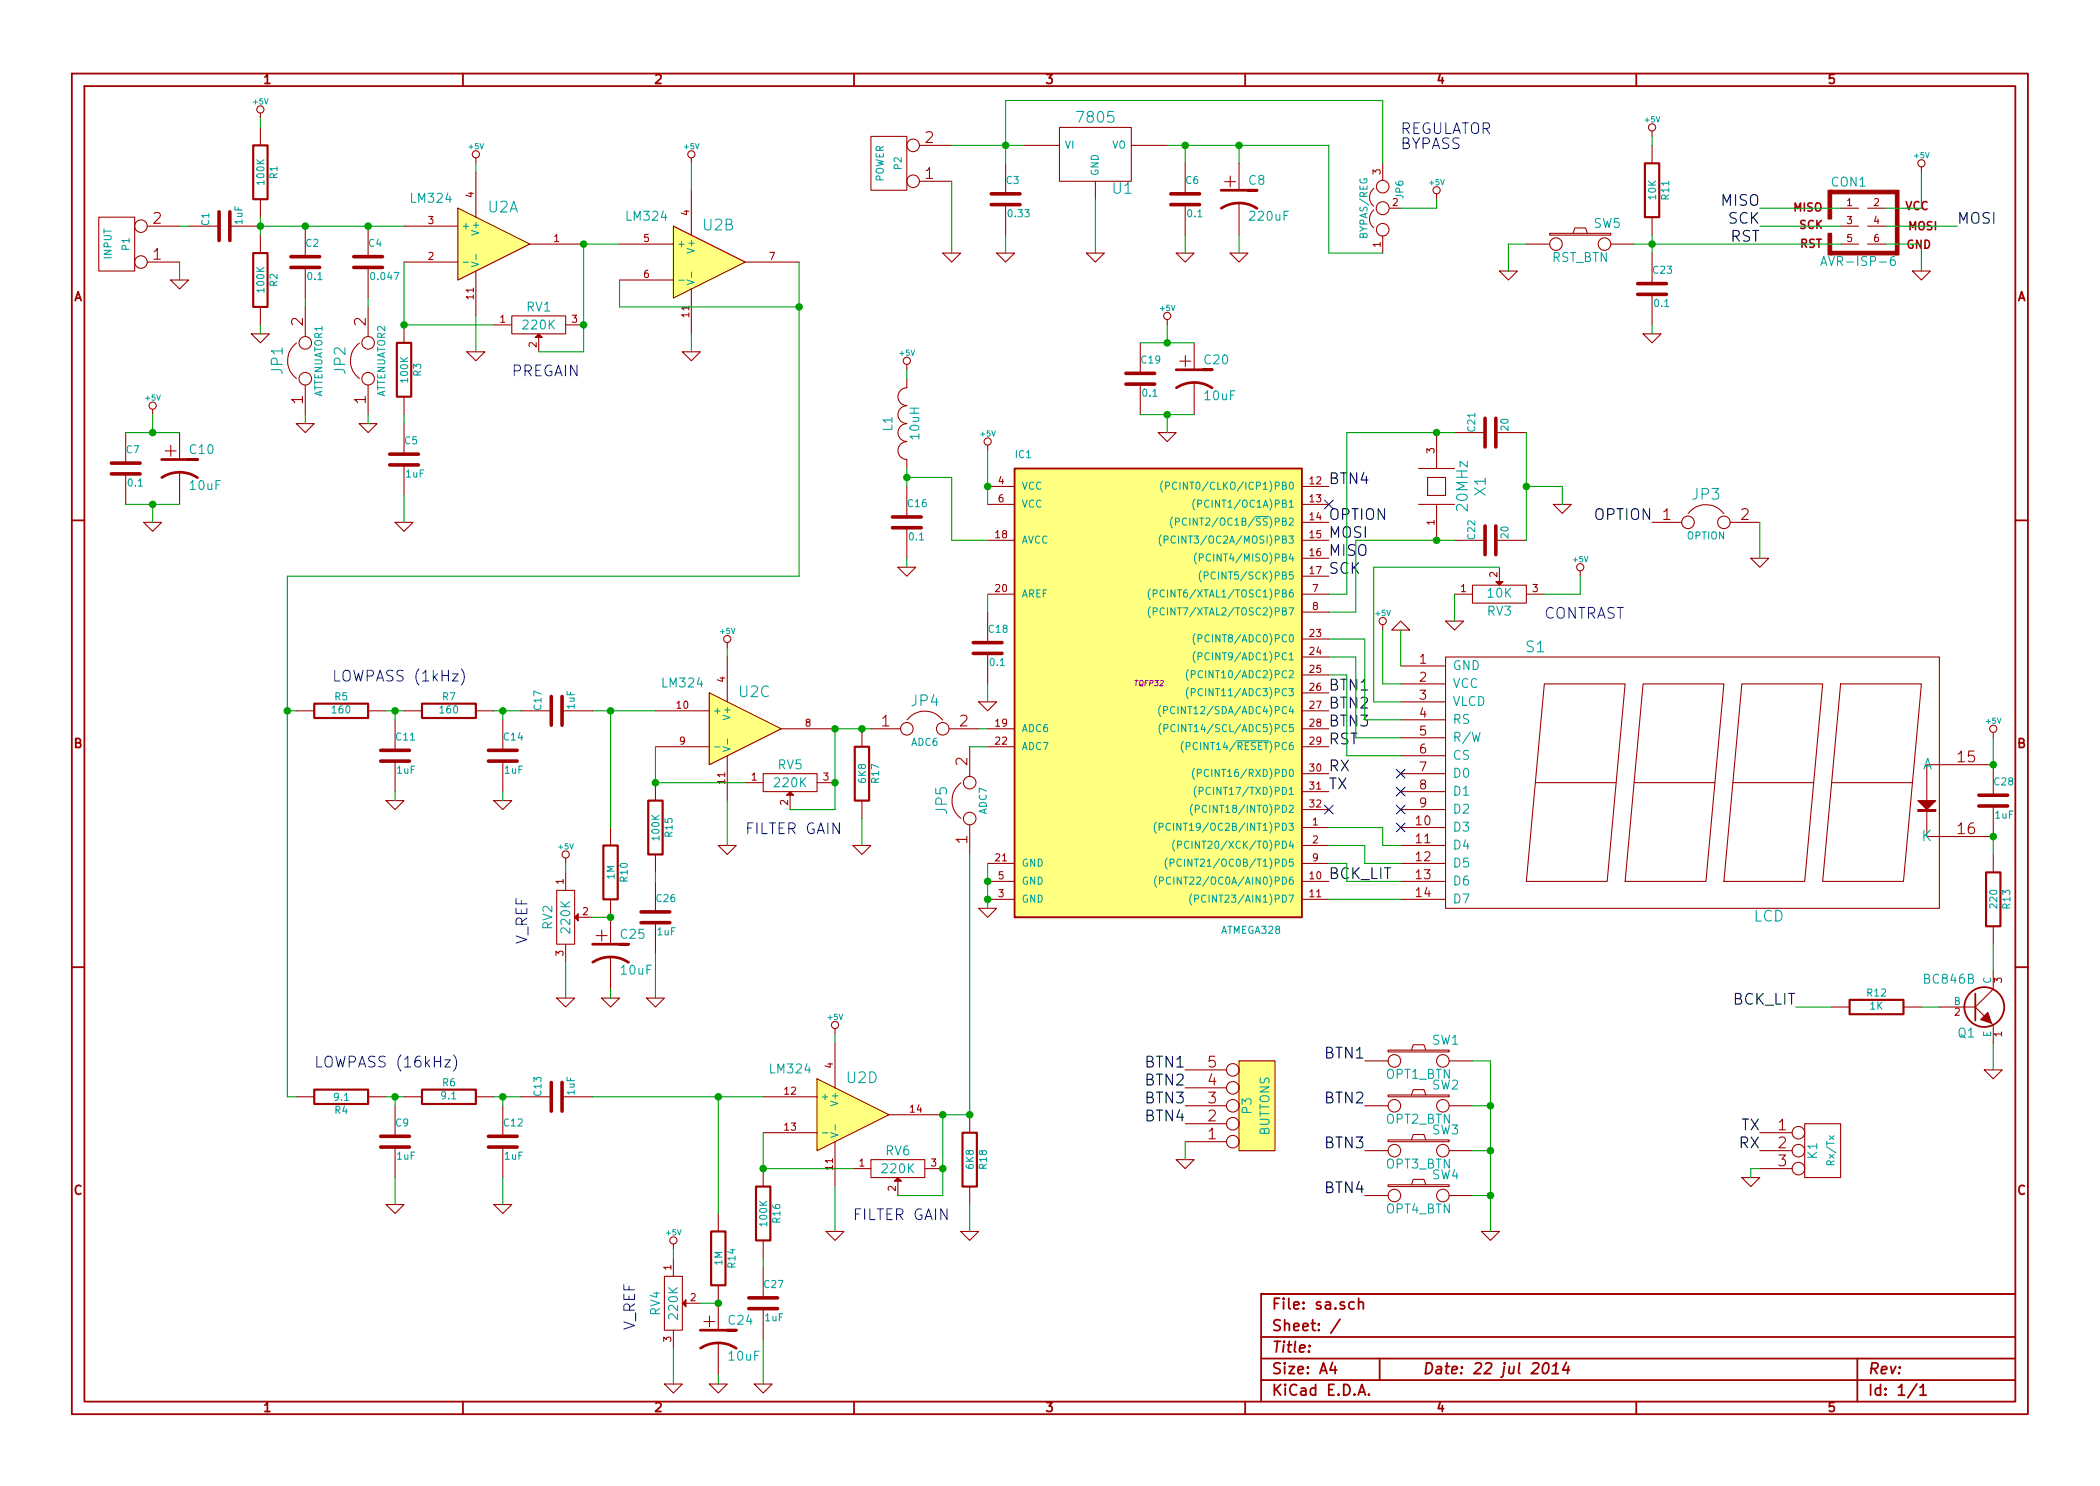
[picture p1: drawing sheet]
<svg xmlns="http://www.w3.org/2000/svg" width="297mm" height="210mm" viewBox="0 0 297 210" stroke-linecap="round" stroke-linejoin="round" font-family="sans-serif">
<g fill="none" stroke="#a00000" stroke-width=".25">
<path d="M10.2 10.4h276.6v189.7h-276.6zM11.9 12.2h273.2v186.1h-273.2zM65.5 10.4v1.8M120.8 10.4v1.8M176.1 10.4v1.8M231.4 10.4v1.8M10.2 73.6h1.7M143.5 66.3h40.6v63.5h-40.6zM285.1 73.6h1.7M10.2 136.8h1.7M285.1 136.8h1.7M279.4 140.6v3.8"/>
<path d="M65.5 198.3v1.8M120.8 198.3v1.8M176.1 198.3v1.8M178.4 189.2h106.7M178.4 195.3h106.7M178.4 192.2h106.7M185.2 190.4h.1l-.1 .1v-.1v.1M188.5 192.8l-.4 1h1M188.8 193.3v1.1M189.5 186.7l-1.3 1.9M191.5 184.3a.48 .48 0 0 0-.6 0l-.1 .6a.48 .48 0 0 0 .7 .2M192.1 197.4l.5-1.5 .5 1.5"/>
<path d="M192.2 184.3a.38 .38 0 0 1 .6 .1v.8M192.2 183.7v1.5M192.3 197h.7M193.6 197.3h.1l-.1 .1-.1-.1h.1v.1M195.1 192.2v3.1M218.4 193a.35 .35 0 0 1 .4-.2 .35 .35 0 0 1 .2 .3 .87 .87 0 0 1-.5 1.3l-.2-.1a1.14 1.14 0 0 1 .1-1.3zM219.5 194.4h.9M219.7 193.3l.5-.5-.2 1.6M221.6 192.8l-.6 1h1M221.8 193.3l-.1 1.1M231.4 198.3v1.8M262.7 192.2v6.1"/>
<path d="M271.1 195.8l-1.3 2M271.6 196.3l.4-.4v1.5M271.6 197.4h.9M285.1 183.1h-106.7v15.2"/>
<circle cx="280.7" cy="142.5" r="2.82"/>
</g>
<g fill="none" stroke="#a00000" stroke-width=".15">
<path d="M36.8 16v.8M36.8 18v2.6M123.2 19.3h5.1v7.6h-5.1zM149.9 18h10.1v7.6h-10.1zM233.7 18.5v.8M14 30.7h5v7.6h-5zM20.8 37.1h4.6M20.8 32h4.6M24.1 39.6h2.6l-1.3 1.3zM26.7 32h4.3M32.5 32h4.3M36.8 28.2v2.5"/>
<path d="M36.8 33.3v2.5M43.2 32v4.3M43.2 37.8v4.4M52.1 32v4.3M52.1 37.8v4.4M57.1 37.1h7.7M57.1 32h7.7M64.8 29.5l10.1 5-10.1 5.1zM67.3 22.3v.8M67.3 24.4v6.3M67.3 38.3v6.4M74.9 34.5h7.6"/>
<path d="M87.6 34.5h7.6M87.6 39.6h7.6M95.2 32l10.2 5.1-10.2 5.1zM97.8 22.3v.8M97.8 26.9v6.4M105.4 37.1h7.6M130 20.6h4.6M130 25.6h4.6M133.3 35.8h2.6l-1.3 1.3zM141 35.8h2.5l-1.3 1.3zM142.2 23.1v4.3M142.2 29v4.3"/>
<path d="M144.8 20.6h5.1M153.7 35.8h2.5l-1.3 1.3zM154.9 25.6v2.6M160 20.6h5.1M166.4 35.8h2.5l-1.3 1.3zM167.6 23.1v4.3M167.6 29v4.3M174 35.8h2.5l-1.2 1.3zM175.3 23.1v3.8M175.3 28.7v4.6M194.3 29.7a1.62 1.62 0 0 0 0 2.5M194.3 26.7a1.62 1.62 0 0 0 0 2.5"/>
<path d="M195.6 23.1v2.4M195.6 33.4v2.4M203.2 27.4v.8M212.1 38.3h2.5l-1.2 1.3zM215.9 34.5h3.3M219.2 33h8.6v.3h-8.6zM222.5 33l.3-.7h1.5l.2 .7M227.8 34.5h3.3M233.7 20.6v2.5M233.7 30.7v2.6M233.7 35.8v4.3M260.3 32h2.6"/>
<path d="M260.3 29.5h2.6M260.3 34.5h2.6M264.2 32h2.5M264.2 29.5h2.5M264.2 34.5h2.5M270.5 38.3h2.5l-1.2 1.3zM271.8 23.6v.8M21.6 57.9v.8M35.6 47.2h2.5l-1.3 1.3zM36.8 43.4v2.6M41.9 59.9h2.5l-1.2 1.3zM41.9 48.5a3.2 3.2 0 0 0 0 5.1"/>
<path d="M43.2 43.4v4.2M43.2 54.5v4.2M50.8 59.9h2.5l-1.2 1.3zM50.8 48.5a3.2 3.2 0 0 0 0 5.1M52.1 43.4v4.2M52.1 54.5v4.2M57.1 46v2.5M57.1 56.1v2.6M57.1 59.9v4.4M66 49.8h2.6l-1.3 1.2zM69.8 46h2.6M72.4 44.7h7.6v2.5h-7.6z"/>
<path d="M76.2 47.7v2.1M80 46h2.5M96.5 49.8h2.6l-1.3 1.2zM97.8 40.9v6.3M128.3 59.9a1.26 1.26 0 0 0-1.3 1.3 1.26 1.26 0 0 0 1.3 1.3M128.3 57.4a1.26 1.26 0 0 0-1.3 1.3 1.26 1.26 0 0 0 1.3 1.2M128.3 53.6v1.3a1.26 1.26 0 0 0-1.3 1.2 1.26 1.26 0 0 0 1.3 1.3M128.3 51.6v.7M161.3 48.5v4.3M161.3 54.4v4.3M165.1 45.2v.8M168.9 48.5v3.8"/>
<path d="M168.9 54.1v4.6M232.4 47.2h2.5l-1.2 1.3zM233.7 41.7v4.3M17.8 61.2v4.3M17.8 67.1v4.3M20.3 73.9h2.6l-1.3 1.3zM25.4 61.2v3.8M25.4 66.8v4.6M55.9 73.9h2.5l-1.3 1.3zM57.1 65.8v4.3M128.3 62.5a1.26 1.26 0 0 0-1.3 1.2 1.26 1.26 0 0 0 1.3 1.3M128.3 65v1.3"/>
<path d="M128.3 68.8v4.3M128.3 74.7v4.3M139.7 63v.7M139.7 68.8h3.8M139.7 71.4h3.8M139.7 76.4h3.8M163.8 61.2h2.6l-1.3 1.3zM184.1 68.8h3.9M184.1 71.4h3.9M184.1 73.9h3.9M184.1 76.4h3.9M184.1 79h3.9"/>
<path d="M200.7 71.4h5M200.7 66.3h5M201.9 67.6h2.6v2.5h-2.6zM203.2 61.2v5.1M203.2 71.4v5M205.7 76.4h4.4M205.7 61.2h4.4M211.6 76.4h4.3M211.6 61.2h4.3M219.7 71.4h2.5l-1.2 1.2zM233.7 73.9h4.2M238.8 72.6a3.2 3.2 0 0 1 5 .1"/>
<path d="M244.7 73.9h4.2M247.6 79h2.6l-1.3 1.3zM100.3 98l10.2 5.1-10.2 5.1zM102.9 90.9v.8M102.9 93v6.3M127 80.3h2.5l-1.2 1.2zM138.4 99.3h2.6l-1.3 1.3zM139.7 84.1h3.8M139.7 86.6v4.3M139.7 92.5v4.3M184.1 84.1h3.9M184.1 86.6h3.9"/>
<path d="M184.1 90.4h3.9M184.1 93h3.9M184.1 95.5h3.9M184.1 98h3.9M184.1 81.5h3.9M195.6 88.4v.7M196.8 89.1l1.3-1.2 1.3 1.2zM198.1 94.2h6.4M198.1 96.8h6.4M198.1 99.3h6.4M204.5 93h69.8v35.5h-69.8zM204.5 87.9h2.5l-1.3 1.2z"/>
<path d="M205.7 84.1h2.6M208.3 82.8h7.6v2.5h-7.6zM212.1 80.3v2M215.9 84.1h2.5M218.4 96.8h11.5l-2.6 27.9h-11.4zM223.5 80.8v.7M232.4 96.8h11.4l-2.5 27.9h-11.4zM246.4 96.8h11.4l-2.5 27.9h-11.5zM260.3 96.8h11.5l-2.6 27.9h-11.4zM41.9 100.6h2.5M52.1 100.6h2.5M54.6 113.3h2.5l-1.2 1.2z"/>
<path d="M55.9 101.8v4.4M55.9 107.7v4.3M57.1 100.6h2.6M67.3 100.6h2.5M69.8 113.3h2.6l-1.3 1.2zM71.1 101.8v4.4M71.1 107.7v4.3M73.7 100.6h4.3M79.5 100.6h4.3M86.4 117.1v2.5M92.7 105.7h7.6M92.7 100.6h7.6"/>
<path d="M92.7 110.7v2.6M101.6 119.6h2.5l-1.2 1.3zM102.9 106.9v6.4M105.4 110.7h2.5M107.9 109.5h7.7v2.5h-7.7zM110.5 103.1h7.6M111.8 112.5v2M115.6 110.7h2.5M120.6 119.6h2.6l-1.3 1.3zM121.9 103.1v2.6M121.9 113.3v2.5M123.2 103.1h4.2"/>
<path d="M128.3 101.8a3.2 3.2 0 0 1 5 .1M134.2 103.1h4.2M135.9 110.8a3.2 3.2 0 0 0 0 5M137.2 105.7v4.1M137.2 116.7v4.2M139.7 105.7h3.8M139.7 103.1h3.8M184.1 109.5h3.9M184.1 112h3.9M184.1 114.5h3.9M184.1 117.1h3.9M184.1 119.6h3.9"/>
<path d="M184.1 105.7h3.9M184.1 100.6h3.9M184.1 103.1h3.9M198.1 101.8h6.4M198.1 104.4h6.4M198.1 106.9h6.4M198.1 109.5h6.4M198.1 112h6.4M198.1 114.5h6.4M198.1 117.1h6.4M198.1 119.6h6.4M217.2 110.7h11.4"/>
<path d="M231.1 110.7h11.5M245.1 110.7h11.4M259.1 110.7h11.4M281.9 114v4.4h-9.4v-3.6M281.9 112.5v-4.3h-9.4v5.1M281.9 103.6v.8M78.7 126h2.6v7.6h-2.6zM80 121.4v.8M80 123.4v2.6M80 133.6v2.5M81.8 129.8h2M86.4 127.2v6.4"/>
<path d="M86.4 135.4v4.5M92.7 120.9v2.5M92.7 124.7v4.3M92.7 130.6v4.3M138.4 128.5h2.6l-1.3 1.3zM139.7 122.2h3.8M139.7 124.7h3.8M139.7 127.2h3.8M184.1 122.2h3.9M184.1 124.7h3.9M184.1 127.2h3.9M198.1 122.2h6.4"/>
<path d="M198.1 124.7h6.4M198.1 127.2h6.4M281.9 137.4v2.5l-2.5 2.6M281.9 120.9v2.5M281.9 131.1v2.5M41.9 155.2h2.5M52.1 155.2h2.5M55.9 156.5v4.3M57.1 155.2h2.6M67.3 155.2h2.5M71.1 156.5v4.3M73.7 155.2h4.3"/>
<path d="M78.7 141.2h2.6l-1.3 1.3zM79.5 155.2h4.3M85.1 141.2h2.5l-1.2 1.3zM91.4 141.2h2.6l-1.3 1.3zM107.9 155.2h7.7M115.6 152.6l10.1 5.1-10.1 5.1zM118.1 145.5v.8M118.1 147.6v6.3M125.7 157.7h7.6M137.2 157.7v2.6M167.6 156.5h5.9M167.6 159h5.9"/>
<path d="M167.6 153.9h5.9M167.6 151.4h5.9M175.3 150.1h5v12.7h-5zM193 150.1h3.3M193 156.5h3.3M196.3 148.6h8.7v.2h-8.7zM196.3 154.9h8.7v.3h-8.7zM199.6 148.6l.3-.8h1.5l.3 .8M199.6 154.9l.3-.7h1.5l.3 .7M205 150.1h3.3M205 156.5h3.3M255.3 159h5v7.6h-5z"/>
<path d="M259.1 142.5h2.5M269.2 142.5h2.6M274.3 142.5h5.1M279.4 142.5l1.3 1.3M280.7 151.4h2.5l-1.3 1.2zM281.7 144.8l.2 .2v2.6M54.6 170.4h2.5l-1.2 1.3zM55.9 162.3v4.3M69.8 170.4h2.6l-1.3 1.3zM71.1 162.3v4.3M95.2 176v.8M95.2 178v2.6"/>
<path d="M101.6 171.7v2.5M107.9 160.3h7.7M107.9 165.3v2.6M107.9 175.5v2.5M107.9 179.3v4.3M116.8 174.2h2.6l-1.3 1.3zM118.1 161.5v6.4M120.6 165.3h2.6M123.2 164.1h7.6v2.5h-7.6zM127 167.1v2.1M130.8 165.3h2.5M135.9 174.2h2.5l-1.2 1.3z"/>
<path d="M137.2 167.9v2.5M166.4 164.1h2.5l-1.3 1.2zM167.6 161.5h5.9M193 162.8h3.3M193 169.2h3.3M196.3 161.3h8.7v.2h-8.7zM196.3 167.6h8.7v.3h-8.7zM199.6 161.3l.3-.8h1.5l.3 .8M199.6 167.6l.3-.7h1.5l.3 .7M205 162.8h3.3M205 169.2h3.3M209.5 174.2h2.6l-1.3 1.3z"/>
<path d="M246.4 166.6h2.5l-1.3 1.3zM248.9 162.8h4.6M248.9 160.3h4.6M248.9 165.3h4.6M94 180.6h2.5v7.6h-2.5zM94 195.8h2.5l-1.3 1.3zM95.2 188.2v2.5M97 184.4h2.1M100.3 195.8h2.6l-1.3 1.3zM101.6 181.9v6.3M101.6 190v4.6M106.7 195.8h2.5l-1.3 1.3z"/>
<path d="M107.9 185.2v4.3"/>
<circle cx="36.8" cy="15.5" r=".51"/>
<circle cx="233.7" cy="18" r=".51"/>
<circle cx="19.9" cy="32" r=".89"/>
<circle cx="19.9" cy="37.1" r=".89"/>
<circle cx="67.3" cy="21.8" r=".51"/>
<circle cx="97.8" cy="21.8" r=".51"/>
<circle cx="129.2" cy="20.6" r=".89"/>
<circle cx="129.2" cy="25.6" r=".89"/>
<circle cx="195.6" cy="29.5" r=".91"/>
<circle cx="195.6" cy="26.4" r=".89"/>
<circle cx="195.6" cy="32.5" r=".89"/>
<circle cx="203.2" cy="26.9" r=".51"/>
<circle cx="220.1" cy="34.5" r=".89"/>
<circle cx="226.9" cy="34.5" r=".89"/>
<circle cx="271.8" cy="23.1" r=".51"/>
<circle cx="21.6" cy="57.4" r=".51"/>
<circle cx="43.2" cy="48.5" r=".89"/>
<circle cx="43.2" cy="53.6" r=".89"/>
<circle cx="52.1" cy="53.6" r=".89"/>
<circle cx="52.1" cy="48.5" r=".89"/>
<circle cx="128.3" cy="51" r=".51"/>
<circle cx="165.1" cy="44.7" r=".51"/>
<circle cx="139.7" cy="62.5" r=".51"/>
<circle cx="238.8" cy="73.9" r=".89"/>
<circle cx="243.8" cy="73.9" r=".89"/>
<circle cx="102.9" cy="90.4" r=".51"/>
<circle cx="195.6" cy="87.9" r=".51"/>
<circle cx="223.5" cy="80.3" r=".51"/>
<circle cx="128.3" cy="103.1" r=".89"/>
<circle cx="133.3" cy="103.1" r=".89"/>
<circle cx="137.2" cy="115.8" r=".89"/>
<circle cx="137.2" cy="110.7" r=".89"/>
<circle cx="281.9" cy="103.1" r=".51"/>
<circle cx="80" cy="120.9" r=".51"/>
<circle cx="118.1" cy="145" r=".51"/>
<circle cx="174.4" cy="156.5" r=".89"/>
<circle cx="174.4" cy="153.9" r=".89"/>
<circle cx="174.4" cy="151.4" r=".89"/>
<circle cx="174.4" cy="159" r=".89"/>
<circle cx="197.2" cy="156.5" r=".89"/>
<circle cx="197.2" cy="150.1" r=".89"/>
<circle cx="204.1" cy="156.5" r=".89"/>
<circle cx="204.1" cy="150.1" r=".89"/>
<circle cx="95.3" cy="175.5" r=".51"/>
<circle cx="174.4" cy="161.5" r=".89"/>
<circle cx="197.2" cy="169.2" r=".89"/>
<circle cx="197.2" cy="162.8" r=".89"/>
<circle cx="204.1" cy="162.8" r=".89"/>
<circle cx="204.1" cy="169.2" r=".89"/>
<circle cx="254.4" cy="160.3" r=".89"/>
<circle cx="254.4" cy="162.8" r=".89"/>
<circle cx="254.4" cy="165.3" r=".89"/>
</g>
<g fill="#a00000" stroke="#a00000" stroke-width=".15">
<path d="M271.3 113.3h2.5l-1.3 1.2z"/>
<path d="M271.3 114.5h2.5v.3h-2.5z"/>
<path d="M259 35.6h9.4v.5h-9.4z"/>
<path d="M259 26.9h9.1v.5h-9.1z"/>
<path d="M258.6 33h.5v3.1h-.5z"/>
<path d="M258.6 26.9h.5v4.1h-.5z"/>
<path d="M268.1 26.9h.5v9.2h-.5z"/>
<path d="M211.6 82.3h1l-.5 .5z"/>
<path d="M280.2 144.3l1-1 .5 1.5z"/>
<path d="M75.7 47.7l.5-.5 .5 .5z"/>
<path d="M96.5 184.4l.5-.5v1z"/>
<path d="M126.5 167.1l.5-.5 .5 .5z"/>
<path d="M81.3 129.8l.5-.5v1z"/>
<path d="M111.3 112.5l.5-.5 .5 .5z"/>
</g>
<g fill="#ffff80" stroke="#ffff80" stroke-width=".25">
<path d="M143.5 66.3h40.6v63.5h-40.6z"/>
<path d="M175.3 150.1h5v12.7h-5z"/>
<path d="M64.8 29.5l10.1 5-10.1 5.1z"/>
<path d="M115.6 152.6l10.1 5.1-10.1 5.1z"/>
<path d="M100.3 98l10.2 5.1-10.2 5.1z"/>
<path d="M95.2 32l10.2 5.1-10.2 5.1z"/>
</g>
<g fill="none" stroke="#00a0a0" stroke-width=".15">
<path d="M65.5 37.1h.8M66.7 37.1l1 .3-1 .3M67.3 36v.7M96 39.6h.8M97.2 39.6l1 .3-1 .4M97.8 38.5v.8M257.6 37.6l.4-1.3 .4 1.3M257.7 37.2h.6M268 36.3a.51 .51 0 0 0-.6 .5v.5l.1 .2 .4 .1 .1-.2 .1-.4-.2-.2h-.3l-.2 .2M164.3 75.7a1.2 1.2 0 0 0 0 1.5M164.5 68.1a1.2 1.2 0 0 0 0 1.5M164.7 76.4l.5-.1v-.1v-.3l-.5-.1v1.1"/>
<path d="M164.9 68.8l.5-.1v-.1v-.3l-.5-.1v1M165.9 73.1a1.2 1.2 0 0 0 0 1.6M166.2 75.9a.4 .4 0 0 0-.5 0 .4 .4 0 0 0-.1 .5 .37 .37 0 0 0 .2 .4 .37 .37 0 0 0 .4 0M166.3 73.8h.5v-.1v-.4h-.5v1M166.4 68.3a.4 .4 0 0 0-.5 0 .4 .4 0 0 0-.1 .5 .37 .37 0 0 0 .2 .4 .37 .37 0 0 0 .4-.1M167.8 73.4a.4 .4 0 0 0-.5 0 .4 .4 0 0 0-.1 .5 .37 .37 0 0 0 .2 .4 .37 .37 0 0 0 .4-.1M169 70.6a1.2 1.2 0 0 0 0 1.6M169.2 78.2a1.2 1.2 0 0 0 0 1.6M169.4 71.3l.5-.1 .1-.1-.1-.3h-.5v1M169.6 78.9h.5l.1-.2-.1-.3h-.5v1M162.7 83.3a1.2 1.2 0 0 0 0 1.6M162.7 85.8a1.2 1.2 0 0 0 0 1.6"/>
<path d="M163.1 84l.5-.1 .1-.1-.1-.3h-.5v1M163.1 86.5h.5l.1-.1-.1-.4h-.5v1M164.2 99.8a1.2 1.2 0 0 0 0 1.6M168.1 94.7a1.2 1.2 0 0 0 0 1.6M168.1 97.3a1.2 1.2 0 0 0 0 1.5M168.5 95.4h.5l.1-.2-.1-.3h-.5v1M168.5 98l.5-.1 .1-.1-.1-.3-.5-.1v1M169.1 89.7a1.2 1.2 0 0 0 0 1.5M169.1 92.2a1.2 1.2 0 0 0 0 1.5M169.5 90.3h.5v-.1v-.3l-.5-.1v1M169.5 92.9l.5-.1v-.1v-.3l-.5-.1v1.1M169.9 80.8a1.2 1.2 0 0 0 0 1.5"/>
<path d="M170.3 81.5l.5-.1 .1-.1-.1-.3-.5-.1v1M101.1 105.7h.8M102.3 105.7l1 .3-1 .3M102.9 104.5v.8M163.6 116.3a1.2 1.2 0 0 0 0 1.6M164 117h.4l.1-.2-.1-.3h-.4v1M164.2 102.4a1.2 1.2 0 0 0 0 1.5M164.6 100.5h.5l.1-.2-.1-.3h-.5v1M164.6 103h.5l.1-.1-.1-.3-.5-.1v1M165.5 116.6a.4 .4 0 0 0-.5 0 .4 .4 0 0 0-.1 .5 .37 .37 0 0 0 .2 .3 .37 .37 0 0 0 .4 0M166.2 118.9a1.2 1.2 0 0 0 0 1.5M166.2 100.1a.4 .4 0 0 0-.5 0 .4 .4 0 0 0-.1 .5 .37 .37 0 0 0 .1 .3 .37 .37 0 0 0 .5 0"/>
<path d="M166.2 102.6a.4 .4 0 0 0-.5 0 .4 .4 0 0 0-.1 .5 .37 .37 0 0 0 .2 .4 .37 .37 0 0 0 .4-.1M166.6 119.6l.5-.1v-.1v-.3l-.5-.1v1M167.4 104.9a1.2 1.2 0 0 0 0 1.5M167.8 105.6l.5-.1 .1-.1-.1-.3-.5-.1v1.1M168.1 119.1a.4 .4 0 0 0-.5 0 .4 .4 0 0 0-.1 .5 .37 .37 0 0 0 .2 .4 .37 .37 0 0 0 .4-.1M168.7 113.8a1.2 1.2 0 0 0 0 1.5M169 108.7a1.2 1.2 0 0 0 0 1.6M169.1 114.5l.5-.1v-.1v-.3l-.5-.1v1.1M169.2 111.2a1.2 1.2 0 0 0 0 1.6M169.4 109.4l.4-.1 .1-.1-.1-.3h-.4v1M169.6 111.9h.5l.1-.1-.1-.4h-.5v1M174.9 104.8h4.6"/>
<path d="M163.6 123.9a1.2 1.2 0 0 0 0 1.6M164 124.6h.5l.1-.1-.1-.4h-.5v1M165.1 121.4a1.2 1.2 0 0 0 0 1.6M165.5 122.1l.5-.1 .1-.1-.1-.3h-.5v1M165.6 124.2a.4 .4 0 0 0-.5 0 .4 .4 0 0 0-.1 .5 .37 .37 0 0 0 .2 .4 .37 .37 0 0 0 .4-.1M167.1 121.7a.4 .4 0 0 0-.5 0 .4 .4 0 0 0-.1 .4 .37 .37 0 0 0 .2 .4 .37 .37 0 0 0 .4 0M168.6 126.5a1.2 1.2 0 0 0 0 1.5M169 127.2l.5-.1v-.1v-.3l-.5-.1v1.1M118.1 159.2v.7M116.3 160.3h.8M117.5 160.3l1 .3-1 .3"/>
</g>
<g fill="none" stroke="#a00000" stroke-width=".51">
<path d="M31 30v4M32.5 30v4M41.1 37.8h4.1M41.1 36.3h4.1M50 37.8h4.1M50 36.3h4.1M140.2 29h4.1M140.2 27.4h4.1M165.6 29h4.1M165.6 27.4h4.1M159.3 54.4h4M159.3 52.8h4"/>
<path d="M210.1 59.2v4M211.6 59.2v4M231.6 41.7h4.1M231.6 40.1h4.1M15.7 67.1h4.1M15.7 65.5h4.1M55.1 65.8h4.1M55.1 64.3h4.1M126.2 74.7h4.1M126.2 73.1h4.1M210.1 74.4v4.1M211.6 74.4v4.1"/>
<path d="M78 98.5v4.1M79.5 98.5v4.1M137.7 92.5h4M137.7 90.9h4M53.8 107.7h4.1M53.8 106.2h4.1M69.1 107.7h4.1M69.1 106.2h4.1M279.9 114h4.1M279.9 112.5h4.1M90.7 130.6h4M90.7 129h4"/>
<path d="M78 153.2v4M79.5 153.2v4M53.8 162.3h4.1M53.8 160.8h4.1M69.1 162.3h4.1M69.1 160.8h4.1M105.9 185.2h4.1M105.9 183.6h4.1"/>
</g>
<g fill="none" stroke="#a00000" stroke-width=".3">
<path d="M35.8 35.8h2v7.6h-2zM35.8 20.6h2v7.6h-2zM232.7 23.1h2v7.6h-2zM56.1 48.5h2.1v7.6h-2.1zM44.4 99.6h7.7v2h-7.7zM59.7 99.6h7.6v2h-7.6zM85.3 119.6h2.1v7.6h-2.1zM91.7 113.3h2v7.6h-2zM120.9 105.7h2v7.6h-2zM280.9 123.4h2.1v7.7h-2.1zM44.4 154.2h7.7v2h-7.7zM59.7 154.2h7.6v2h-7.6z"/>
<path d="M261.6 141.5h7.6v2h-7.6zM100.6 174.2h2v7.7h-2zM106.9 167.9h2.1v7.6h-2.1zM136.1 160.3h2.1v7.6h-2.1z"/>
</g>
<path d="M172.7 26.9h5.1h-1.3M172.7 29.5a4.6 4.6 0 0 1 5.1 0M166.4 52.3h5h-1.2M166.4 54.9a4.6 4.6 0 0 1 5 0M22.9 65h5h-1.2M22.9 67.6a4.6 4.6 0 0 1 5 0M83.8 133.6h5.1h-1.3M83.8 136.1a4.6 4.6 0 0 1 5.1 .1M99.1 188.2h5h-1.2M99.1 190.7a4.6 4.6 0 0 1 5 .1" fill="none" stroke="#a00000" stroke-width=".38"/>
<path d="M65.3 94.6a1.75 1.75 0 0 1 0 2.3M62.9 150h.8l-.8 1h.8M64.2 149.2a1.75 1.75 0 0 1 0 2.4" fill="none" stroke="#00f" stroke-width=".15"/>
<g fill="none" stroke="#00a000" stroke-width=".15">
<path d="M36.8 16.8v1.2M233.7 19.3v1.3M25.4 37.1v2.5M25.4 32h1.3M36.8 32h20.3M36.8 30.7v2.6M57.1 37.1v8.9h12.7M67.3 23.1v1.3M87.6 34.5h-5.1v15.3h-6.3M87.6 39.6v3.8h25.4M97.8 23.1v3.8M113 37.1v44.4h-72.4v73.7h1.3"/>
<path d="M134.6 20.6h10.2M134.6 25.6v10.2M142.2 23.1v-8.9h53.4v8.9M142.2 33.3v2.5M154.9 28.2v7.6M165.1 20.6h22.9v15.2h7.6M167.6 20.6v2.5M167.6 33.3v2.5M175.3 20.6v2.5M175.3 33.3v2.5M203.2 28.2v1.3h-5.1M215.9 34.5h-2.5v3.8"/>
<path d="M231.1 34.5h29.2M233.7 33.3v2.5M248.9 29.5h11.4M248.9 32h11.4M266.7 34.5h5.1v3.8M266.7 32h10.2M271.8 24.4v5.1h-5.1M21.6 58.7v2.5M36.8 46v1.2M43.2 42.2v1.2M43.2 58.7v1.2M52.1 42.2v1.2"/>
<path d="M52.1 58.7v1.2M57.1 58.7v1.2M67.3 44.7v5.1M97.8 47.2v2.6M128.3 52.3v1.3M161.3 48.5h7.6M161.3 58.7h7.6M165.1 46v2.5M165.1 58.7v2.5M233.7 46v1.2M17.8 61.2h7.6M17.8 71.4h7.6"/>
<path d="M21.6 71.4v2.5M57.1 70.1v3.8M128.3 66.3v2.5M128.3 79v1.3M128.3 67.6h6.3v8.8h5.1M139.7 63.7v7.7M205.7 76.4h-13.9v10.2h-3.8M205.7 61.2h-15.2v22.9h-2.5M215.9 61.2v15.2M215.9 68.8h5.1v2.6M248.9 73.9v5.1M102.9 91.7v1.3"/>
<path d="M139.7 84.1v2.5M139.7 96.8v2.5M188 90.4h5v11.4h5.1M188 93h3.8v11.4h6.3M188 95.5h2.5v11.4h7.6M195.6 89.1v7.7h2.5M198.1 89.1v5.1M205.7 84.1v3.8M212.1 80.3h-17.8v19h3.8M223.5 81.5v2.6h-5.1M40.6 100.6h1.3M54.6 100.6h2.5"/>
<path d="M55.9 100.6v1.2M55.9 112v1.3M69.8 100.6h3.9M71.1 100.6v1.2M71.1 112v1.3M83.8 100.6h8.9M86.4 100.6v16.5M92.7 105.7v5h12.7M102.9 113.3v6.3M121.9 115.8v3.8M123.2 103.1h-5.1v11.4h-6.3M137.2 105.7h2.5"/>
<path d="M138.4 103.1h1.3M188 117.1h7.6v2.5h2.5M188 119.6h5v2.6h5.1M281.9 104.4v3.8M281.9 118.4v2.5M80 122.2v1.2M80 136.1v5.1M83.8 129.8h2.6M86.4 139.9v1.3M92.7 123.4v1.3M92.7 134.9v6.3M137.2 120.9v36.8h-3.9v11.5h-6.3"/>
<path d="M139.7 122.2v6.3M188 127.2h10.1M190.5 124.7h7.6M281.9 133.6v3.8M54.6 155.2h2.5M55.9 155.2v1.3M69.8 155.2h3.9M71.1 155.2v1.3M83.8 155.2h24.1M101.6 155.2v16.5M118.1 146.3v1.3M208.3 150.1h2.5v24.1"/>
<path d="M208.3 156.5h2.5M254 142.5h5.1M271.8 142.5h2.5M281.9 147.6v3.8M55.9 166.6v3.8M71.1 166.6v3.8M95.2 176.8v1.2M107.9 160.3v5h12.7M107.9 178v1.3M118.1 167.9v6.3M137.2 170.4v3.8M167.6 161.5v2.6"/>
<path d="M208.3 162.8h2.5M208.3 169.2h2.5M248.9 165.3h-1.3v1.3M95.2 190.7v5.1M99.1 184.4h2.5M101.6 194.6v1.2M107.9 189.5v6.3"/>
</g>
<g fill="#00a000" stroke="#00a000" stroke-width=".25">
<circle cx="139.7" cy="124.7" r=".41"/>
<circle cx="139.7" cy="127.2" r=".41"/>
<circle cx="139.7" cy="68.8" r=".41"/>
<circle cx="128.3" cy="67.6" r=".41"/>
<circle cx="233.7" cy="34.5" r=".41"/>
<circle cx="210.8" cy="156.5" r=".41"/>
<circle cx="210.8" cy="162.8" r=".41"/>
<circle cx="203.2" cy="61.2" r=".41"/>
<circle cx="203.2" cy="76.4" r=".41"/>
<circle cx="215.9" cy="68.8" r=".41"/>
<circle cx="142.2" cy="20.6" r=".41"/>
<circle cx="175.3" cy="20.6" r=".41"/>
<circle cx="167.6" cy="20.6" r=".41"/>
<circle cx="165.1" cy="48.5" r=".41"/>
<circle cx="165.1" cy="58.7" r=".41"/>
<circle cx="21.6" cy="61.2" r=".41"/>
<circle cx="21.6" cy="71.4" r=".41"/>
<circle cx="43.2" cy="32" r=".41"/>
<circle cx="55.9" cy="155.2" r=".41"/>
<circle cx="55.9" cy="100.6" r=".41"/>
<circle cx="71.1" cy="100.6" r=".41"/>
<circle cx="210.8" cy="169.2" r=".41"/>
<circle cx="71.1" cy="155.2" r=".41"/>
<circle cx="52.1" cy="32" r=".41"/>
<circle cx="36.8" cy="32" r=".41"/>
<circle cx="101.6" cy="184.4" r=".41"/>
<circle cx="57.1" cy="46" r=".41"/>
<circle cx="82.5" cy="46" r=".41"/>
<circle cx="133.3" cy="165.3" r=".41"/>
<circle cx="107.9" cy="165.3" r=".41"/>
<circle cx="101.6" cy="155.2" r=".41"/>
<circle cx="281.9" cy="118.4" r=".41"/>
<circle cx="281.9" cy="108.2" r=".41"/>
<circle cx="133.3" cy="157.7" r=".41"/>
<circle cx="137.2" cy="157.7" r=".41"/>
<circle cx="86.4" cy="129.8" r=".41"/>
<circle cx="118.1" cy="110.7" r=".41"/>
<circle cx="92.7" cy="110.7" r=".41"/>
<circle cx="86.4" cy="100.6" r=".41"/>
<circle cx="118.1" cy="103.1" r=".41"/>
<circle cx="121.9" cy="103.1" r=".41"/>
<circle cx="82.5" cy="34.5" r=".41"/>
<circle cx="113" cy="43.4" r=".41"/>
<circle cx="40.6" cy="100.6" r=".41"/>
</g>
<path d="M187.4 70.8l1.2 1.2M188.6 70.8l-1.2 1.2M187.4 113.9l1.2 1.3M188.6 113.9l-1.2 1.3M197.5 108.9l1.2 1.2M197.5 111.4l1.2 1.2M197.5 113.9l1.2 1.3M197.5 116.5l1.2 1.2M198.7 108.9l-1.2 1.2M198.7 111.4l-1.2 1.2M198.7 113.9l-1.2 1.3M198.7 116.5l-1.2 1.2" fill="none" stroke="#0000c0" stroke-width=".15"/>
<g font-size="2.8" fill="#a00000">
<text x="173.2" y="26.7">+</text>
<text x="166.8" y="52.1">+</text>
<text x="23.3" y="64.8">+</text>
<text x="84.3" y="133.3">+</text>
<text x="99.5" y="188">+</text>
</g>
<g font-size="2.1" fill="#00a0a0">
<text x="152.6" y="17.4">7805</text>
<text x="157.4" y="27.5">U1</text>
<text x="69" y="30.1">U2A</text>
<text x="99.5" y="32.7">U2B</text>
<text x="40.1" y="52.9" transform="rotate(-90 40.1 52.9)">JP1</text>
<text x="48.9" y="52.9" transform="rotate(-90 48.9 52.9)">JP2</text>
<text x="210.2" y="70.1" transform="rotate(-90 210.2 70.1)">X1</text>
<text x="239.4" y="70.8">JP3</text>
<text x="207.7" y="72.2" transform="rotate(-90 207.7 72.2)">20MHz</text>
<text x="215.9" y="92.4">S1</text>
<text x="104.6" y="98.7">U2C</text>
<text x="128.9" y="100">JP4</text>
<text x="271.8" y="109">A</text>
<text x="134" y="115.1" transform="rotate(-90 134 115.1)">JP5</text>
<text x="271.8" y="119.1">K</text>
<text x="248" y="130.5">LCD</text>
<text x="119.8" y="153.3">U2D</text>
</g>
<g font-size="2.1" fill="#a00000">
<text x="130.9" y="20.3">2</text>
<text x="130.9" y="25.4">1</text>
<text x="21.6" y="31.7">2</text>
<text x="21.6" y="36.8">1</text>
<text x="42.9" y="46.1" transform="rotate(-90 42.9 46.1)">2</text>
<text x="51.8" y="46.1" transform="rotate(-90 51.8 46.1)">2</text>
<text x="42.9" y="57.1" transform="rotate(-90 42.9 57.1)">1</text>
<text x="51.8" y="57.1" transform="rotate(-90 51.8 57.1)">1</text>
<text x="235.2" y="73.7">1</text>
<text x="246.2" y="73.7">2</text>
<text x="124.7" y="102.9">1</text>
<text x="135.7" y="102.9">2</text>
<text x="277" y="107.9">15</text>
<text x="136.9" y="108.3" transform="rotate(-90 136.9 108.3)">2</text>
<text x="136.9" y="119.4" transform="rotate(-90 136.9 119.4)">1</text>
<text x="277" y="118.1">16</text>
<text x="170.9" y="153.7">4</text>
<text x="170.9" y="151.1">5</text>
<text x="170.9" y="161.3">1</text>
<text x="170.9" y="158.7">2</text>
<text x="170.9" y="156.2">3</text>
<text x="251.5" y="160">1</text>
<text x="251.5" y="162.6">2</text>
<text x="251.5" y="165.1">3</text>
<text x="179.9" y="185.4">File: sa.sch</text>
<text x="179.9" y="191.5">Title:</text>
<text x="179.9" y="188.4">Sheet: /</text>
<text x="179.9" y="197.6">KiCad E.D.A.</text>
<text x="179.9" y="194.5">Size: A4</text>
<text x="201.2" y="194.5">Date: 22 jul 2014</text>
<text x="264.2" y="194.5">Rev:</text>
<text x="264.2" y="197.6">Id: 1/1</text>
</g>
<g font-size="2.1" fill="#00f">
<text x="198.1" y="19">REGULATOR</text>
<text x="198.1" y="21.2">BYPASS</text>
<text x="72.4" y="53.3">PREGAIN</text>
<text x="218.4" y="87.6">CONTRAST</text>
<text x="47" y="96.5">LOWPASS (1kHz)</text>
<text x="105.4" y="118.1">FILTER GAIN</text>
<text x="74.7" y="133.6" transform="rotate(-90 74.7 133.6)">V_REF</text>
<text x="44.4" y="151.1">LOWPASS (16kHz)</text>
<text x="120.6" y="172.7">FILTER GAIN</text>
<text x="89.9" y="188.2" transform="rotate(-90 89.9 188.2)">V_REF</text>
</g>
<g font-size="2.1">
<text x="243.5" y="29.2">MISO</text>
<text x="244.4" y="31.7">SCK</text>
<text x="244.7" y="34.3">RST</text>
<text x="276.9" y="31.7">MOSI</text>
<text x="188" y="68.6">BTN4</text>
<text x="188" y="76.2">MOSI</text>
<text x="188" y="73.7">OPTION</text>
<text x="225.6" y="73.7">OPTION</text>
<text x="188" y="78.7">MISO</text>
<text x="188" y="81.3">SCK</text>
<text x="188" y="97.8">BTN1</text>
<text x="188" y="100.3">BTN2</text>
<text x="188" y="105.4">RST</text>
<text x="188" y="102.9">BTN3</text>
<text x="188" y="109.2">RX</text>
<text x="188" y="111.8">TX</text>
<text x="245" y="142.2">BCK_LIT</text>
<text x="187.5" y="149.9">BTN1</text>
<text x="162.1" y="151.1">BTN1</text>
<text x="162.1" y="153.7">BTN2</text>
<text x="162.1" y="156.2">BTN3</text>
<text x="162.1" y="158.7">BTN4</text>
<text x="187.5" y="156.2">BTN2</text>
<text x="246.2" y="160">TX</text>
<text x="187.5" y="162.6">BTN3</text>
<text x="246" y="162.6">RX</text>
<text x="187.5" y="168.9">BTN4</text>
</g>
<text font-size="2.1" fill="#00a000" x="188" y="124.5">BCK_LIT</text>
<g font-size="1.8" fill="#a00000">
<text x="37.3" y="11.9">1</text>
<text x="92.7" y="11.9">2</text>
<text x="148" y="11.9">3</text>
<text x="203.3" y="11.9">4</text>
<text x="258.6" y="11.9">5</text>
<text x="10.4" y="42.7">A</text>
<text x="285.3" y="42.7">A</text>
<text x="200.8" y="94">1</text>
<text x="200.8" y="96.5">2</text>
<text x="200.8" y="99.1">3</text>
<text x="200.8" y="101.6">4</text>
<text x="10.4" y="105.9">B</text>
<text x="200.8" y="104.1">5</text>
<text x="200.8" y="106.7">6</text>
<text x="285.3" y="105.9">B</text>
<text x="200.8" y="109.2">7</text>
<text x="200.8" y="111.8">8</text>
<text x="200.3" y="116.8">10</text>
<text x="200.3" y="119.4">11</text>
<text x="200.8" y="114.3">9</text>
<text x="200.3" y="121.9">12</text>
<text x="200.3" y="124.5">13</text>
<text x="200.3" y="127">14</text>
<text x="10.4" y="169.1">C</text>
<text x="285.3" y="169.1">C</text>
<text x="37.3" y="199.8">1</text>
<text x="92.7" y="199.8">2</text>
<text x="148" y="199.8">3</text>
<text x="203.3" y="199.8">4</text>
<text x="258.6" y="199.8">5</text>
</g>
<g font-size="1.8" fill="#00a0a0">
<text x="58.2" y="28.7">LM324</text>
<text x="176.7" y="26.2">C8</text>
<text x="259.1" y="26.5">CON1</text>
<text x="88.7" y="31.3">LM324</text>
<text x="176.9" y="31.3">220uF</text>
<text x="225.4" y="32.3">SW5</text>
<text x="219.5" y="37.1">RST_BTN</text>
<text x="258.5" y="37.7">AVR-ISP-6</text>
<text x="74.1" y="46.7">220K</text>
<text x="74.5" y="44.1">RV1</text>
<text x="170.4" y="51.6">C20</text>
<text x="170.5" y="56.7">10uF</text>
<text x="26.9" y="64.3">C10</text>
<text x="126.3" y="61" transform="rotate(-90 126.3 61)">L1</text>
<text x="130.1" y="62.1" transform="rotate(-90 130.1 62.1)">10uH</text>
<text x="26.9" y="69.4">10uF</text>
<text x="210.4" y="87.2">RV3</text>
<text x="210.5" y="84.6">10K</text>
<text x="205.5" y="94.9">GND</text>
<text x="93.8" y="97.3">LM324</text>
<text x="205.5" y="97.4">VCC</text>
<text x="205.5" y="99.9">VLCD</text>
<text x="205.5" y="102.5">RS</text>
<text x="205.5" y="105">R/W</text>
<text x="205.5" y="107.6">CS</text>
<text x="109.7" y="111.4">220K</text>
<text x="110.1" y="108.9">RV5</text>
<text x="205.5" y="110.1">D0</text>
<text x="205.5" y="112.6">D1</text>
<text x="205.5" y="115.2">D2</text>
<text x="205.5" y="117.7">D3</text>
<text x="205.5" y="120.3">D4</text>
<text x="205.5" y="122.8">D5</text>
<text x="205.5" y="125.3">D6</text>
<text x="78.2" y="131.5" transform="rotate(-90 78.2 131.5)">RV2</text>
<text x="80.7" y="131.9" transform="rotate(-90 80.7 131.9)">220K</text>
<text x="205.5" y="127.9">D7</text>
<text x="87.9" y="132.9">C25</text>
<text x="87.9" y="138">10uF</text>
<text x="272.3" y="139.2">BC846B</text>
<text x="202.6" y="147.9">SW1</text>
<text x="277" y="146.9">Q1</text>
<text x="109" y="151.9">LM324</text>
<text x="196" y="152.7">OPT1_BTN</text>
<text x="202.6" y="154.2">SW2</text>
<text x="177.1" y="157.5" transform="rotate(-90 177.1 157.5)">P3</text>
<text x="179.6" y="160.7" transform="rotate(-90 179.6 160.7)">BUTTONS</text>
<text x="196" y="159">OPT2_BTN</text>
<text x="202.6" y="160.6">SW3</text>
<text x="124.9" y="166.1">220K</text>
<text x="125.3" y="163.5">RV6</text>
<text x="196" y="165.4">OPT3_BTN</text>
<text x="202.6" y="166.9">SW4</text>
<text x="257.1" y="163.9" transform="rotate(-90 257.1 163.9)">K1</text>
<text x="196" y="171.7">OPT4_BTN</text>
<text x="93.4" y="186.1" transform="rotate(-90 93.4 186.1)">RV4</text>
<text x="96" y="186.5" transform="rotate(-90 96 186.5)">220K</text>
<text x="103.1" y="187.5">C24</text>
<text x="103.1" y="192.6">10uF</text>
</g>
<g font-size="1.6" fill="#a00000">
<text x="253.7" y="30">MISO</text>
<text x="269.5" y="29.8">VCC</text>
<text x="254.5" y="32.4">SCK</text>
<text x="254.6" y="35.1">RST</text>
<text x="269.6" y="35.2">GND</text>
<text x="269.9" y="32.6">MOSI</text>
</g>
<g font-size="1.4" fill="#00a0a0">
<text x="127.6" y="24" transform="rotate(-90 127.6 24)">P2</text>
<text x="150.6" y="21.1">VI</text>
<text x="157.2" y="21.1">VO</text>
<text x="37.4" y="26" transform="rotate(-90 37.4 26)">100K</text>
<text x="39.3" y="25.3" transform="rotate(-90 39.3 25.3)">R1</text>
<text x="125" y="25.8" transform="rotate(-90 125 25.8)">POWER</text>
<text x="142.3" y="26.1">C3</text>
<text x="155.4" y="24.9" transform="rotate(-90 155.4 24.9)">GND</text>
<text x="167.7" y="26.1">C6</text>
<text x="198.6" y="28.1" transform="rotate(-90 198.6 28.1)">JP6</text>
<text x="234.3" y="28.2" transform="rotate(-90 234.3 28.2)">10K</text>
<text x="236.1" y="28.2" transform="rotate(-90 236.1 28.2)">R11</text>
<text x="18.4" y="35.4" transform="rotate(-90 18.4 35.4)">P1</text>
<text x="29.6" y="31.9" transform="rotate(-90 29.6 31.9)">C1</text>
<text x="34.3" y="31.7" transform="rotate(-90 34.3 31.7)">1uF</text>
<text x="43.3" y="35">C2</text>
<text x="52.2" y="35">C4</text>
<text x="65.3" y="32.5">+</text>
<text x="67.8" y="33" transform="rotate(-90 67.8 33)">V+</text>
<text x="95.8" y="35">+</text>
<text x="98.3" y="35.6" transform="rotate(-90 98.3 35.6)">V+</text>
<text x="142.7" y="30.8">0.33</text>
<text x="168" y="30.8">0.1</text>
<text x="193.5" y="33.6" transform="rotate(-90 193.5 33.6)">BYPAS/REG</text>
<text x="15.8" y="36.6" transform="rotate(-90 15.8 36.6)">INPUT</text>
<text x="37.4" y="41.3" transform="rotate(-90 37.4 41.3)">100K</text>
<text x="39.3" y="40.5" transform="rotate(-90 39.3 40.5)">R2</text>
<text x="43.6" y="39.7">0.1</text>
<text x="52.6" y="39.7">0.047</text>
<text x="233.9" y="38.8">C23</text>
<text x="234.1" y="43.5">0.1</text>
<text x="59.6" y="53.2" transform="rotate(-90 59.6 53.2)">R3</text>
<text x="161.5" y="51.5">C19</text>
<text x="45.6" y="56.3" transform="rotate(-90 45.6 56.3)">ATTENUATOR1</text>
<text x="54.5" y="56.3" transform="rotate(-90 54.5 56.3)">ATTENUATOR2</text>
<text x="57.8" y="54" transform="rotate(-90 57.8 54)">100K</text>
<text x="161.7" y="56.2">0.1</text>
<text x="17.9" y="64.2">C7</text>
<text x="57.3" y="62.9">C5</text>
<text x="143.6" y="64.9">IC1</text>
<text x="208.7" y="61" transform="rotate(-90 208.7 61)">C21</text>
<text x="213.4" y="60.9" transform="rotate(-90 213.4 60.9)">20</text>
<text x="18.2" y="68.9">0.1</text>
<text x="57.4" y="67.6">1uF</text>
<text x="128.4" y="71.8">C16</text>
<text x="144.5" y="69.3">VCC</text>
<text x="144.5" y="71.9">VCC</text>
<text x="166.5" y="69.3">(PCINT0/CLKO/ICP1)PB0</text>
<text x="170.1" y="71.9">(PCINT1/OC1A)PB1</text>
<text x="128.7" y="76.5">0.1</text>
<text x="144.5" y="77">AVCC</text>
<text x="166.1" y="77">(PCINT3/OC2A/MOSI)PB3</text>
<text x="167.8" y="74.4">(PCINT2/OC1B/SS)PB2</text>
<text x="208.7" y="76.3" transform="rotate(-90 208.7 76.3)">C22</text>
<text x="213.4" y="76.1" transform="rotate(-90 213.4 76.1)">20</text>
<text x="238.6" y="76.4">OPTION</text>
<text x="170.4" y="79.5">(PCINT4/MISO)PB4</text>
<text x="171" y="82">(PCINT5/SCK)PB5</text>
<text x="139.9" y="89.6">C18</text>
<text x="144.5" y="84.6">AREF</text>
<text x="164.4" y="84.6">(PCINT6/XTAL1/TOSC1)PB6</text>
<text x="164.4" y="87.1">(PCINT7/XTAL2/TOSC2)PB7</text>
<text x="140.1" y="94.3">0.1</text>
<text x="170.2" y="90.9">(PCINT8/ADC0)PC0</text>
<text x="170.2" y="93.5">(PCINT9/ADC1)PC1</text>
<text x="47.1" y="101">160</text>
<text x="47.4" y="99.1">R5</text>
<text x="62.3" y="101">160</text>
<text x="62.6" y="99.1">R7</text>
<text x="76.6" y="100.4" transform="rotate(-90 76.6 100.4)">C17</text>
<text x="81.3" y="100.3" transform="rotate(-90 81.3 100.3)">1uF</text>
<text x="100.8" y="101.1">+</text>
<text x="103.4" y="101.6" transform="rotate(-90 103.4 101.6)">V+</text>
<text x="166" y="101.1">(PCINT12/SDA/ADC4)PC4</text>
<text x="169.4" y="96">(PCINT10/ADC2)PC2</text>
<text x="169.4" y="98.5">(PCINT11/ADC3)PC3</text>
<text x="56.1" y="104.8">C11</text>
<text x="71.3" y="104.8">C14</text>
<text x="128.9" y="105.6">ADC6</text>
<text x="144.5" y="106.2">ADC7</text>
<text x="144.5" y="103.6">ADC6</text>
<text x="166.1" y="103.6">(PCINT14/SCL/ADC5)PC5</text>
<text x="168.5" y="106.2">(PCINT14/RESET)PC6</text>
<text x="56.2" y="109.5">1uF</text>
<text x="71.4" y="109.5">1uF</text>
<text x="122.5" y="110.7" transform="rotate(-90 122.5 110.7)">6K8</text>
<text x="124.4" y="110.8" transform="rotate(-90 124.4 110.8)">R17</text>
<text x="170.2" y="110">(PCINT16/RXD)PD0</text>
<text x="170.4" y="112.5">(PCINT17/TXD)PD1</text>
<text x="282.1" y="111.2">C28</text>
<text x="93.3" y="118.8" transform="rotate(-90 93.3 118.8)">100K</text>
<text x="95.2" y="118.4" transform="rotate(-90 95.2 118.4)">R15</text>
<text x="139.6" y="115.2" transform="rotate(-90 139.6 115.2)">ADC7</text>
<text x="165.8" y="117.6">(PCINT19/OC2B/INT1)PD3</text>
<text x="170.2" y="115.1">(PCINT18/INT0)PD2</text>
<text x="282.2" y="115.9">1uF</text>
<text x="87" y="124.4" transform="rotate(-90 87 124.4)">1M</text>
<text x="88.8" y="124.7" transform="rotate(-90 88.8 124.7)">R10</text>
<text x="144.5" y="125.2">GND</text>
<text x="144.5" y="122.7">GND</text>
<text x="165.7" y="125.2">(PCINT22/OC0A/AIN0)PD6</text>
<text x="167.3" y="122.7">(PCINT21/OC0B/T1)PD5</text>
<text x="168.2" y="120.1">(PCINT20/XCK/T0)PD4</text>
<text x="92.9" y="127.7">C26</text>
<text x="144.5" y="127.8">GND</text>
<text x="170" y="127.8">(PCINT23/AIN1)PD7</text>
<text x="282.5" y="128.4" transform="rotate(-90 282.5 128.4)">220</text>
<text x="284.4" y="128.5" transform="rotate(-90 284.4 128.5)">R13</text>
<text x="93" y="132.4">1uF</text>
<text x="172.7" y="132.2">ATMEGA328</text>
<text x="264.1" y="141">R12</text>
<text x="264.5" y="142.9">1K</text>
<text x="276.4" y="142.2">B</text>
<text x="281.7" y="139.2" transform="rotate(-90 281.7 139.2)">C</text>
<text x="281.7" y="146.8" transform="rotate(-90 281.7 146.8)">E</text>
<text x="47.3" y="155.8">9.1</text>
<text x="62.5" y="155.6">9.1</text>
<text x="62.6" y="153.7">R6</text>
<text x="76.6" y="155" transform="rotate(-90 76.6 155)">C13</text>
<text x="81.3" y="154.9" transform="rotate(-90 81.3 154.9)">1uF</text>
<text x="116.1" y="155.7">+</text>
<text x="47.4" y="157.7">R4</text>
<text x="56" y="159.4">C9</text>
<text x="71.3" y="159.4">C12</text>
<text x="118.6" y="156.2" transform="rotate(-90 118.6 156.2)">V+</text>
<text x="56.2" y="164.1">1uF</text>
<text x="71.4" y="164.1">1uF</text>
<text x="137.8" y="165.3" transform="rotate(-90 137.8 165.3)">6K8</text>
<text x="139.6" y="165.4" transform="rotate(-90 139.6 165.4)">R18</text>
<text x="259.5" y="164.7" transform="rotate(-90 259.5 164.7)">Rx/Tx</text>
<text x="108.6" y="173.4" transform="rotate(-90 108.6 173.4)">100K</text>
<text x="110.4" y="173" transform="rotate(-90 110.4 173)">R16</text>
<text x="102.2" y="179" transform="rotate(-90 102.2 179)">1M</text>
<text x="104.1" y="179.3" transform="rotate(-90 104.1 179.3)">R14</text>
<text x="108.1" y="182.3">C27</text>
<text x="108.2" y="187">1uF</text>
</g>
<g font-size="1.4" fill="#a00000">
<text x="67.1" y="27.9" transform="rotate(-90 67.1 27.9)">4</text>
<text x="195.3" y="24.7" transform="rotate(-90 195.3 24.7)">3</text>
<text x="197" y="29.2">2</text>
<text x="261.2" y="29.2">1</text>
<text x="265" y="29.2">2</text>
<text x="60.6" y="31.7">3</text>
<text x="78.4" y="34.3">1</text>
<text x="91.1" y="34.3">5</text>
<text x="97.5" y="30.5" transform="rotate(-90 97.5 30.5)">4</text>
<text x="195.3" y="35" transform="rotate(-90 195.3 35)">1</text>
<text x="261.2" y="31.7">3</text>
<text x="261.2" y="34.3">5</text>
<text x="265" y="31.7">4</text>
<text x="265" y="34.3">6</text>
<text x="60.6" y="36.8">2</text>
<text x="91.1" y="39.4">6</text>
<text x="108.8" y="36.8">7</text>
<text x="67.1" y="42.3" transform="rotate(-90 67.1 42.3)">11</text>
<text x="70.7" y="45.7">1</text>
<text x="80.9" y="45.7">3</text>
<text x="97.5" y="44.9" transform="rotate(-90 97.5 44.9)">11</text>
<text x="75.9" y="49.1" transform="rotate(-90 75.9 49.1)">2</text>
<text x="202.9" y="64.1" transform="rotate(-90 202.9 64.1)">3</text>
<text x="141.2" y="68.6">4</text>
<text x="141.2" y="71.1">6</text>
<text x="185.3" y="68.6">12</text>
<text x="185.3" y="71.1">13</text>
<text x="140.8" y="76.2">18</text>
<text x="185.3" y="73.7">14</text>
<text x="185.3" y="76.2">15</text>
<text x="202.9" y="74.3" transform="rotate(-90 202.9 74.3)">1</text>
<text x="140.8" y="83.8">20</text>
<text x="185.3" y="78.7">16</text>
<text x="185.3" y="81.3">17</text>
<text x="185.7" y="83.8">7</text>
<text x="206.6" y="83.8">1</text>
<text x="211.8" y="81.7" transform="rotate(-90 211.8 81.7)">2</text>
<text x="216.8" y="83.8">3</text>
<text x="185.7" y="86.4">8</text>
<text x="185.3" y="90.2">23</text>
<text x="185.3" y="92.7">24</text>
<text x="185.3" y="95.2">25</text>
<text x="95.7" y="100.3">10</text>
<text x="102.6" y="96.5" transform="rotate(-90 102.6 96.5)">4</text>
<text x="185.3" y="97.8">26</text>
<text x="185.3" y="100.3">27</text>
<text x="96.1" y="105.4">9</text>
<text x="113.9" y="102.9">8</text>
<text x="140.8" y="105.4">22</text>
<text x="140.8" y="102.9">19</text>
<text x="185.3" y="102.9">28</text>
<text x="185.3" y="105.4">29</text>
<text x="102.6" y="110.9" transform="rotate(-90 102.6 110.9)">11</text>
<text x="106.3" y="110.5">1</text>
<text x="111.5" y="113.9" transform="rotate(-90 111.5 113.9)">2</text>
<text x="116.5" y="110.5">3</text>
<text x="185.3" y="109.2">30</text>
<text x="185.3" y="111.8">31</text>
<text x="185.3" y="114.3">32</text>
<text x="185.7" y="116.8">1</text>
<text x="185.7" y="119.4">2</text>
<text x="79.8" y="125.1" transform="rotate(-90 79.8 125.1)">1</text>
<text x="140.8" y="121.9">21</text>
<text x="141.2" y="124.5">5</text>
<text x="185.3" y="124.5">10</text>
<text x="185.7" y="121.9">9</text>
<text x="82.4" y="129.5">2</text>
<text x="141.2" y="127">3</text>
<text x="185.3" y="127">11</text>
<text x="79.8" y="135.2" transform="rotate(-90 79.8 135.2)">3</text>
<text x="276.5" y="143.8">2</text>
<text x="283.2" y="139.1" transform="rotate(-90 283.2 139.1)">3</text>
<text x="283.2" y="146.7" transform="rotate(-90 283.2 146.7)">1</text>
<text x="111" y="154.9">12</text>
<text x="117.9" y="151.1" transform="rotate(-90 117.9 151.1)">4</text>
<text x="111" y="160">13</text>
<text x="128.8" y="157.5">14</text>
<text x="117.9" y="165.5" transform="rotate(-90 117.9 165.5)">11</text>
<text x="121.5" y="165.1">1</text>
<text x="131.7" y="165.1">3</text>
<text x="126.7" y="168.5" transform="rotate(-90 126.7 168.5)">2</text>
<text x="95" y="179.7" transform="rotate(-90 95 179.7)">1</text>
<text x="97.7" y="184.1">2</text>
<text x="95" y="189.9" transform="rotate(-90 95 189.9)">3</text>
</g>
<g font-size="1.1" fill="#00a0a0">
<text x="35.9" y="14.8">+5V</text>
<text x="232.7" y="17.3">+5V</text>
<text x="66.3" y="21.2">+5V</text>
<text x="96.8" y="21.2">+5V</text>
<text x="270.8" y="22.4">+5V</text>
<text x="202.2" y="26.2">+5V</text>
<text x="164.1" y="44">+5V</text>
<text x="127.3" y="50.4">+5V</text>
<text x="20.6" y="56.7">+5V</text>
<text x="138.7" y="61.8">+5V</text>
<text x="222.6" y="79.6">+5V</text>
<text x="101.9" y="89.7">+5V</text>
<text x="194.6" y="87.2">+5V</text>
<text x="281" y="102.4">+5V</text>
<text x="79" y="120.2">+5V</text>
<text x="117.1" y="144.3">+5V</text>
<text x="94.3" y="174.8">+5V</text>
</g>
<text font-size="1.1" fill="#a000a0" x="160.6" y="97.1">TQFP32</text>
</svg>
